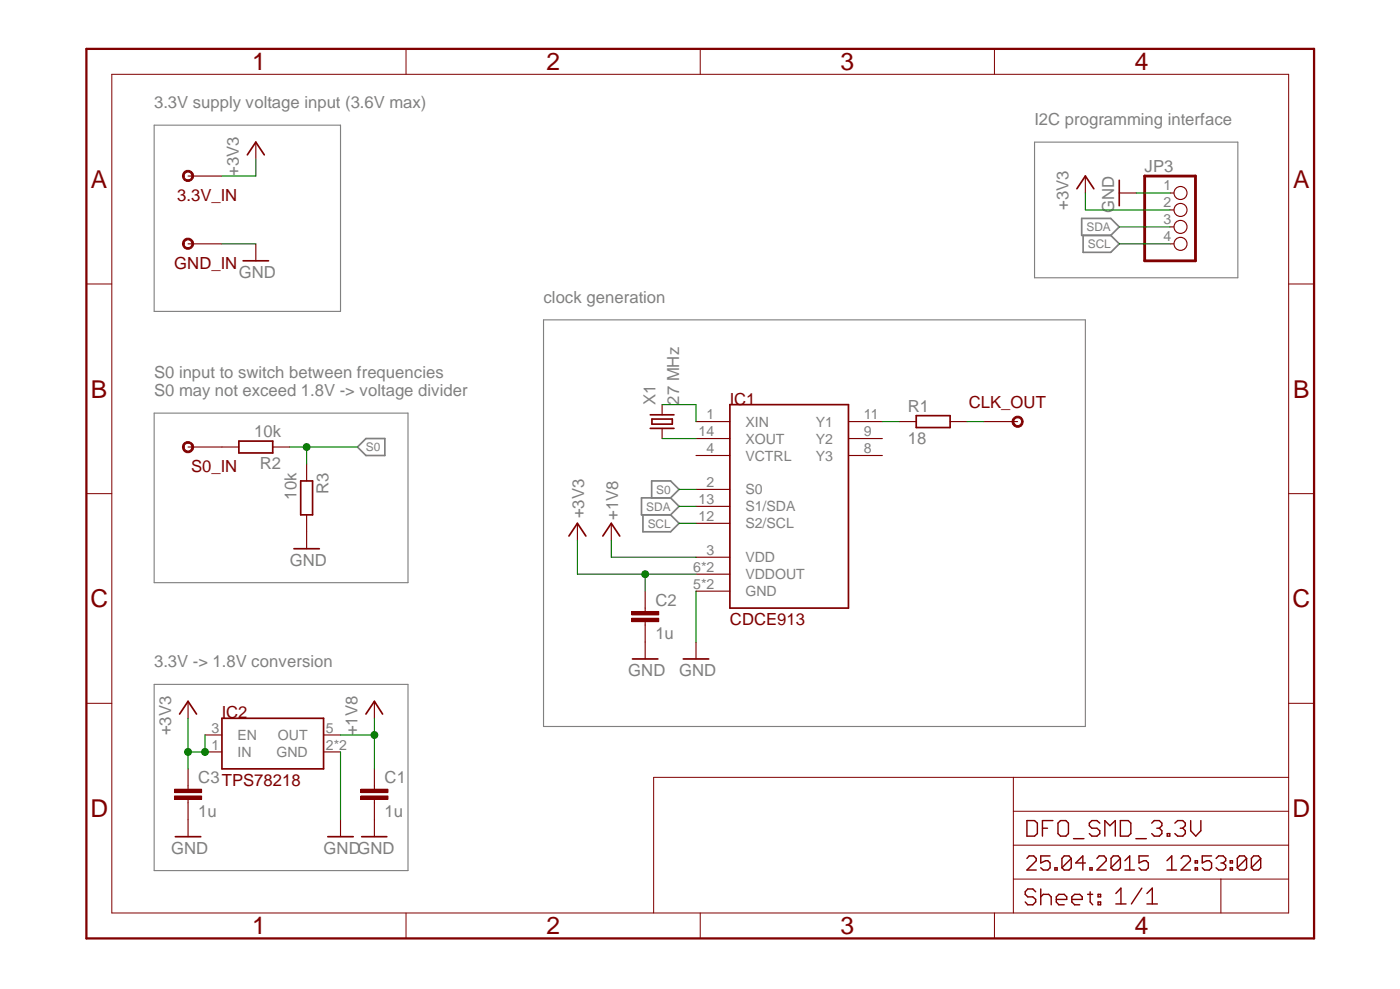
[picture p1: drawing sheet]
<svg xmlns="http://www.w3.org/2000/svg" width="210mm" height="148mm" viewBox="0 0 210 148" stroke-linecap="round" stroke-linejoin="round" font-family="sans-serif">
<path d="M23.1 18.8h28v27.9h-28zM155.1 21.3h30.5v20.3h-30.5zM81.5 47.9h81.2v60.9h-81.2zM23.1 61.9h38.1v25.4h-38.1zM23.1 102.5h38.1v27.9h-38.1z" fill="none" stroke="#808080" stroke-width=".17"/>
<path d="M162.2 32.7h4.3l1.3 1.3-1.3 1.3h-4.3zM162.4 35.3v2.5h4.1l1.3-1.3-1.3-1.2M53.6 67l1.3-1.3h2.8v2.5h-2.8zM96.4 77.1v2.6h4.1l1.3-1.3-1.3-1.3M97.7 74.6v-2.5h2.8l1.3 1.2-1.3 1.3M100.5 74.6h-4.3v2.5h4.3M100.5 74.6l1.3 1.3-1.3 1.2" fill="none" stroke="#808080" stroke-width=".25"/>
<path d="M38.4 36.5v2.6M104.4 96.2v2.5M30.7 112.6h2.6M30.7 110.1h2.6M48.5 112.6h2.6M48.5 110.1h2.6M56.1 117.7v.5M56.1 119.8v.5M51.1 122.8v2.5" fill="none" stroke="#800000" stroke-width=".17"/>
<path d="M36.4 39.1h3.9M102.4 98.7h3.9M33.3 107.6h15.2v7.6h-15.2zM49.1 125.3h3.9" fill="none" stroke="#800000" stroke-width=".25"/>
<path d="M54.1 119.3h4.1v.5h-4.1z" fill-rule="evenodd" fill="#800000"/>
<path d="M54.1 119.3h4.1v.5h-4.1z" fill="none" stroke="#800000" stroke-width=".15"/>
<path d="M54.1 118.2h4.1v.5h-4.1z" fill-rule="evenodd" fill="#800000"/>
<path d="M54.1 118.2h4.1v.5h-4.1z" fill="none" stroke="#800000" stroke-width=".15"/>
<path d="M28.2 117.7v.5M28.2 119.8v.5M56.1 115.2v2.5M56.1 120.3v2.5" fill="none" stroke="#800000" stroke-width=".17"/>
<path d="M26.2 119.3h4v.5h-4z" fill-rule="evenodd" fill="#800000"/>
<path d="M26.2 119.3h4v.5h-4z" fill="none" stroke="#800000" stroke-width=".15"/>
<path d="M26.2 118.2h4v.5h-4z" fill-rule="evenodd" fill="#800000"/>
<path d="M26.2 118.2h4v.5h-4z" fill="none" stroke="#800000" stroke-width=".15"/>
<g fill="none" stroke="#800000" stroke-width=".17">
<path d="M167.8 28.9h2.5M175.4 28.9h.6M175.4 31.5h.6M175.4 34h.6M175.4 36.5h.6M33.3 67h2.5M40.9 67h2.5M46 69.5v2.6M46 77.1v5.1M99.3 60.6v1.5M99.3 64.2v1.5M104.4 63.2h5"/>
<path d="M104.4 65.7h5M104.4 68.2h5M104.4 73.3h5M104.4 75.9h5M104.4 78.4h5M127.2 63.2h5.1M127.2 65.7h5.1M127.2 68.2h5.1M134.8 63.2h2.6M142.5 63.2h2.5M147.5 63.2h5.1M104.4 83.5h5"/>
<path d="M104.4 86h5M104.4 88.6h5M28.2 115.2v2.5M28.2 120.3v5M56.1 122.8v2.5"/>
<circle cx="177" cy="28.9" r=".98"/>
<circle cx="177" cy="31.5" r=".98"/>
<circle cx="177" cy="34" r=".98"/>
<circle cx="177" cy="36.5" r=".98"/>
</g>
<path d="M167.8 27v3.8M35.8 66.1h5.1v1.8h-5.1zM45.1 72.1h1.8v5h-1.8zM97.5 62.1h3.5M97.5 64.2h3.5M97.7 62.8h3.1v.7h-3.1zM109.4 60.6h17.8v30.5h-17.8zM137.4 62.3h5.1v1.8h-5.1zM44.1 82.2h3.8M26.3 125.3h3.8M54.2 125.3h3.8" fill="none" stroke="#800000" stroke-width=".25"/>
<path d="M171.6 26.4h7.6v12.7h-7.6z" fill="none" stroke="#800000" stroke-width=".42"/>
<path d="M152.1 62.5a.84 .84 0 0 1 1.2 .4 .84 .84 0 0 1-.6 1.1 .84 .84 0 0 1-1-.8h.3a.6 .6 0 0 1 .7-.6 .6 .6 0 0 1 .4 .8 .6 .6 0 0 1-.9 .2l-.2-.4h-.3l.1-.4z" fill-rule="evenodd" fill="#800000"/>
<path d="M152.1 62.5a.84 .84 0 0 1 1.2 .4 .84 .84 0 0 1-.6 1.1 .84 .84 0 0 1-1-.8h.3a.6 .6 0 0 1 .7-.6 .6 .6 0 0 1 .4 .8 .6 .6 0 0 1-.9 .2l-.2-.4h-.3l.1-.4z" fill="none" stroke="#800000" stroke-width=".15"/>
<path d="M28.2 67h5.1" fill="none" stroke="#800000" stroke-width=".17"/>
<path d="M27.6 66.3a.85 .85 0 0 1 1.4 .3 .85 .85 0 0 1-.6 1.2 .85 .85 0 0 1-1.1-.8h.3a.59 .59 0 0 1 .8-.5 .59 .59 0 0 1 .2 .9 .59 .59 0 0 1-1-.2v-.2h-.3l.1-.4z" fill-rule="evenodd" fill="#800000"/>
<path d="M27.6 66.3a.85 .85 0 0 1 1.4 .3 .85 .85 0 0 1-.6 1.2 .85 .85 0 0 1-1.1-.8h.3a.59 .59 0 0 1 .8-.5 .59 .59 0 0 1 .2 .9 .59 .59 0 0 1-1-.2v-.2h-.3l.1-.4z" fill="none" stroke="#800000" stroke-width=".15"/>
<path d="M28.2 36.5h5.1" fill="none" stroke="#800000" stroke-width=".17"/>
<path d="M27.6 35.9a.85 .85 0 0 1 1.3 .2 .85 .85 0 0 1-.5 1.2 .85 .85 0 0 1-1.1-.8h.3a.59 .59 0 0 1 .8-.5 .59 .59 0 0 1 .2 1 .59 .59 0 0 1-1-.2v-.3h-.3l.1-.3z" fill-rule="evenodd" fill="#800000"/>
<path d="M27.6 35.9a.85 .85 0 0 1 1.3 .2 .85 .85 0 0 1-.5 1.2 .85 .85 0 0 1-1.1-.8h.3a.59 .59 0 0 1 .8-.5 .59 .59 0 0 1 .2 1 .59 .59 0 0 1-1-.2v-.3h-.3l.1-.3z" fill="none" stroke="#800000" stroke-width=".15"/>
<path d="M28.2 26.4h5.1" fill="none" stroke="#800000" stroke-width=".17"/>
<path d="M27.6 25.7a.85 .85 0 0 1 1.3 .2 .85 .85 0 0 1-.5 1.3 .85 .85 0 0 1-1.1-.8h.3a.59 .59 0 0 1 .8-.5 .59 .59 0 0 1 .2 .9 .59 .59 0 0 1-1-.2v-.2h-.3l.1-.4z" fill-rule="evenodd" fill="#800000"/>
<path d="M27.6 25.7a.85 .85 0 0 1 1.3 .2 .85 .85 0 0 1-.5 1.3 .85 .85 0 0 1-1.1-.8h.3a.59 .59 0 0 1 .8-.5 .59 .59 0 0 1 .2 .9 .59 .59 0 0 1-1-.2v-.2h-.3l.1-.4z" fill="none" stroke="#800000" stroke-width=".15"/>
<path d="M37.1 23.2l1.3-1.9 1.2 1.9M54.9 107l1.2-1.9 1.3 1.9" fill="none" stroke="#800000" stroke-width=".25"/>
<path d="M38.4 21.3v2.5M96.7 91.1v.5M96.7 93.1v.5M56.1 105.1v2.5" fill="none" stroke="#800000" stroke-width=".17"/>
<path d="M94.7 92.6h4.1v.5h-4.1z" fill-rule="evenodd" fill="#800000"/>
<path d="M94.7 92.6h4.1v.5h-4.1z" fill="none" stroke="#800000" stroke-width=".15"/>
<path d="M94.7 91.6h4.1v.5h-4.1z" fill-rule="evenodd" fill="#800000"/>
<g fill="none" stroke="#800000" stroke-width=".15">
<path d="M16.8 11.1h176.4v125.7h-176.4zM60.9 7.3v3.8M105 7.3v3.8M149.1 7.3v3.8M13 42.5h3.8M193.2 42.5h3.8M13 74h3.8M193.2 74h3.8M94.7 91.6h4.1v.5h-4.1zM13 105.4h3.8M151.9 116.5v20.3M193.2 116.5h-95.2v20.3"/>
<path d="M193.2 105.4h3.8M60.9 136.8v3.8M105 136.8v3.8M149.1 136.8v3.8M151.9 131.7h41.3M151.9 126.6h41.3M151.9 121.5h41.3M183 131.7v5.1"/>
</g>
<path d="M162.7 26.4v2.5M86.6 78.4v2.5M91.7 78.4v2.5M96.7 88.6v2.5M96.7 93.6v5.1M28.2 105.1v2.5" fill="none" stroke="#800000" stroke-width=".17"/>
<path d="M161.5 28.3l1.2-1.9 1.3 1.9M85.3 80.3l1.3-1.9 1.2 1.9M90.4 80.3l1.3-1.9 1.2 1.9M94.8 98.7h3.8M26.9 107l1.3-1.9 1.3 1.9" fill="none" stroke="#800000" stroke-width=".25"/>
<g fill="none" stroke="#800000" stroke-width=".21">
<path d="M154 122.9h1.1l.4 .4v1.6l-.4 .4h-1.1zM154 128.6l.3-.4h.7l.4 .4v.3l-1.4 1.4h1.4M155.3 133.6l-.4-.4h-.8l-.4 .4v.4l.4 .4h.8l.4 .3v.4l-.4 .5h-.8l-.4-.5M156 133.2v2.4M156 134.4l.4-.4h.8l.4 .4v1.2M156.3 124.1h.8M157.4 128.2h-1.4v1.1l.8-.4h.3l.3 .4v.7l-.3 .3h-.7l-.4-.3M157.9 122.9h-1.6v2.4M158.2 130h.3v.3h-.3zM158.4 134.7h1.5v-.3l-.3-.4h-.9l-.3 .4v.7l.3 .5h.9M158.6 123.3l.4-.4h.8l.4 .4v1.6l-.4 .4h-.8l-.4-.4zM160.6 128.6v1.4l-.3 .3h-.7l-.4-.3"/>
<path d="M160.6 128.6l-.3-.4h-.7l-.4 .4v1.4M160.6 128.6l-1.4 1.4M160.7 134.7h1.6v-.3l-.4-.4h-.8l-.4 .4v.7l.4 .5h.8M161 125.6h1.5M162.7 129.3h-1.4l1-1.1v2.1M163.1 134h.7M163.4 130h.3v.3h-.3zM163.4 133.6v1.5l.4 .5M164.5 128.6l.3-.4h.7l.4 .4v.3l-1.4 1.4h1.4M164.6 134h.4v.4h-.4zM164.6 135.1h.4v.5h-.4zM164.9 123.3l-.4-.4h-.8l-.4 .4v.4l.4 .4h.8l.4 .4v.4l-.4 .4h-.8l-.4-.4"/>
<path d="M165.7 125.3v-2.4l.7 .8 .8-.8v2.4M167.3 133.9l.8-.8v2.3M167.3 135.4h1.5M168 122.9h1.2l.3 .4v1.6l-.3 .4h-1.2zM168 128.6v1.4l-.4 .3h-.7l-.3-.3M168 128.6l-.4-.4h-.7l-.3 .4v1.4M168 128.6l-1.4 1.4M168.7 130.3h1.4M168.7 128.9l.7-.7v2.1M170.3 125.6h1.6M171.2 133.1l-1.6 2.3M172 135.4h1.5"/>
<path d="M172 133.9l.8-.8v2.3M172.2 128.2h-1.4v1.1l.7-.4h.3l.4 .4v.7l-.4 .3h-.7l-.3-.3M172.7 123.3l.4-.4h.7l.4 .4v.4l-.4 .4M173.4 124.1h.4M173.8 124.1l.4 .4v.4l-.4 .4h-.7l-.4-.4M175 130.3h1.4M175 128.9l.7-.7v2.1M175 124.9h.4v.4h-.4zM176.1 123.3l.5-.4h.7l.4 .4v.4l-.4 .4M177 124.1h.3M177.1 128.6l.3-.4h.7l.4 .4v.3l-1.4 1.4h1.4M177.3 124.1l.4 .4v.4l-.4 .4h-.7l-.5-.4"/>
<path d="M178.5 122.9v1.6l.8 .8 .7-.8v-1.6M179.2 130h.3v.3h-.3zM179.2 128.9h.3v.4h-.3zM181.7 128.2h-1.4v1.1l.6-.4h.4l.4 .4v.7l-.4 .3h-.7l-.3-.3M182.3 128.6l.4-.4h.7l.4 .4v.3l-.4 .4M183 129.3h.4M183.4 129.3l.4 .3v.4l-.4 .3h-.7l-.4-.3M184.4 130h.4v.3h-.4zM184.4 128.9h.4v.4h-.4zM186.9 128.6v1.4l-.3 .3h-.8l-.3-.3M186.9 128.6l-.3-.4h-.8l-.3 .4v1.4M186.9 128.6l-1.4 1.4"/>
<path d="M189 128.6v1.4l-.3 .3h-.7l-.4-.3M189 128.6l-.3-.4h-.7l-.4 .4v1.4M189 128.6l-1.4 1.4"/>
</g>
<path d="M13 7.3h184v133.3h-184z" fill="none" stroke="#800000" stroke-width=".34"/>
<g fill="none" stroke="#008000" stroke-width=".17">
<path d="M33.3 36.5h5.1M167.8 36.5h7.6M167.8 34h7.6M170.3 28.9h5.1M99.3 60.6h5.1v2.6M99.3 65.7h5.1M101.8 78.4h2.6M101.8 75.9h2.6M132.3 63.2h2.5M145 63.2h2.5M104.4 88.6v7.6M51.1 112.6v10.2"/>
<path d="M56.1 107.6v7.6"/>
</g>
<circle cx="56.1" cy="110.1" r=".51" fill="#008000"/>
<circle cx="56.1" cy="110.1" r=".51" fill="none" stroke="#008000" stroke-width=".15"/>
<path d="M38.4 23.8v2.6h-5.1M91.7 80.9v2.6h12.7M28.2 112.6h2.5M51.1 110.1h5" fill="none" stroke="#008000" stroke-width=".17"/>
<circle cx="30.7" cy="112.6" r=".51" fill="#008000"/>
<circle cx="30.7" cy="112.6" r=".51" fill="none" stroke="#008000" stroke-width=".15"/>
<path d="M28.2 107.6v7.6" fill="none" stroke="#008000" stroke-width=".17"/>
<circle cx="28.2" cy="112.6" r=".51" fill="#008000"/>
<circle cx="28.2" cy="112.6" r=".51" fill="none" stroke="#008000" stroke-width=".15"/>
<path d="M86.6 80.9v5.1h17.8M96.7 86v2.6M30.7 110.1v2.5" fill="none" stroke="#008000" stroke-width=".17"/>
<circle cx="96.7" cy="86" r=".51" fill="#008000"/>
<circle cx="96.7" cy="86" r=".51" fill="none" stroke="#008000" stroke-width=".15"/>
<path d="M162.7 28.9v2.6h12.7M43.4 67h10.2M46 67v2.5M101.8 73.3h2.6" fill="none" stroke="#008000" stroke-width=".17"/>
<circle cx="46" cy="67" r=".51" fill="#008000"/>
<circle cx="46" cy="67" r=".51" fill="none" stroke="#008000" stroke-width=".15"/>
<g font-size="3.7" fill="#800000">
<text x="37.8" y="10.5">1</text>
<text x="81.9" y="10.5">2</text>
<text x="126" y="10.5">3</text>
<text x="170.1" y="10.5">4</text>
<text x="13.6" y="28.2">A</text>
<text x="193.9" y="28.2">A</text>
<text x="13.6" y="59.6">B</text>
<text x="193.9" y="59.6">B</text>
<text x="13.5" y="91">C</text>
<text x="193.8" y="91">C</text>
<text x="13.5" y="122.4">D</text>
<text x="193.8" y="122.4">D</text>
<text x="37.8" y="140">1</text>
<text x="81.9" y="140">2</text>
<text x="126" y="140">3</text>
<text x="170.1" y="140">4</text>
</g>
<g font-size="2.5" fill="#808080">
<text x="23.1" y="16.2">3.3V supply voltage input (3.6V max)</text>
<text x="155.1" y="18.8">I2C programming interface</text>
<text x="35.8" y="26.4" transform="rotate(-90 35.8 26.4)">+3V3</text>
<text x="171.6" y="25.7">JP3</text>
<text x="160.2" y="31.5" transform="rotate(-90 160.2 31.5)">+3V3</text>
<text x="167" y="32" transform="rotate(-90 167 32)">GND</text>
<text x="35.8" y="41.6">GND</text>
<text x="81.5" y="45.4">clock generation</text>
<text x="23.1" y="56.7">S0 input to switch between frequencies</text>
<text x="23.1" y="59.4">S0 may not exceed 1.8V -&gt; voltage divider</text>
<text x="38.1" y="65.4">10k</text>
<text x="98.3" y="60.6" transform="rotate(-90 98.3 60.6)">X1</text>
<text x="101.8" y="60.6" transform="rotate(-90 101.8 60.6)">27 MHz</text>
<text x="136.1" y="61.7">R1</text>
<text x="38.9" y="70.3">R2</text>
<text x="136.1" y="66.5">18</text>
<text x="44.4" y="74.8" transform="rotate(-90 44.4 74.8)">10k</text>
<text x="49.2" y="74" transform="rotate(-90 49.2 74)">R3</text>
<text x="87.6" y="77.6" transform="rotate(-90 87.6 77.6)">+3V3</text>
<text x="92.7" y="77.9" transform="rotate(-90 92.7 77.9)">+1V8</text>
<text x="43.4" y="84.8">GND</text>
<text x="98.3" y="95.8">1u</text>
<text x="98.3" y="90.7">C2</text>
<text x="23.1" y="100">3.3V -&gt; 1.8V conversion</text>
<text x="94.2" y="101.3">GND</text>
<text x="101.8" y="101.3">GND</text>
<text x="25.7" y="110.2" transform="rotate(-90 25.7 110.2)">+3V3</text>
<text x="53.6" y="110.2" transform="rotate(-90 53.6 110.2)">+1V8</text>
<text x="29.7" y="117.3">C3TPS78218</text>
<text x="57.7" y="117.3">C1</text>
<text x="29.7" y="122.4">1u</text>
<text x="57.7" y="122.4">1u</text>
<text x="25.7" y="127.9">GND</text>
<text x="48.5" y="127.9">GNDGND</text>
</g>
<g font-size="2.5" fill="#800000">
<text x="26.6" y="30.2">3.3V_IN</text>
<text x="26.1" y="40.3">GND_IN</text>
<text x="109.4" y="60.6">IC1</text>
<text x="145.2" y="61.1">CLK_OUT</text>
<text x="28.7" y="70.8">S0_IN</text>
<text x="109.4" y="93.6">CDCE913</text>
<text x="33.3" y="107.6">IC2</text>
</g>
<g font-size="2.1" fill="#808080">
<text x="174.5" y="28.5">1</text>
<text x="174.5" y="31.1">2</text>
<text x="174.5" y="33.6">3</text>
<text x="174.5" y="36.2">4</text>
<text x="104.7" y="65.4">14</text>
<text x="105.9" y="62.8">1</text>
<text x="111.8" y="63.9">XIN</text>
<text x="122.3" y="63.9">Y1</text>
<text x="129.5" y="62.8">11</text>
<text x="129.5" y="65.4">9</text>
<text x="105.9" y="67.9">4</text>
<text x="111.8" y="66.5">XOUT</text>
<text x="111.8" y="69">VCTRL</text>
<text x="122.3" y="66.5">Y2</text>
<text x="122.3" y="69">Y3</text>
<text x="129.5" y="67.9">8</text>
<text x="104.7" y="75.5">13</text>
<text x="105.9" y="73">2</text>
<text x="111.8" y="74.1">S0</text>
<text x="111.8" y="76.6">S1/SDA</text>
<text x="104.7" y="78.1">12</text>
<text x="105.9" y="83.1">3</text>
<text x="111.8" y="79.2">S2/SCL</text>
<text x="103.9" y="85.6">6*2</text>
<text x="103.9" y="88.2">5*2</text>
<text x="111.8" y="84.2">VDD</text>
<text x="111.8" y="86.8">VDDOUT</text>
<text x="111.8" y="89.3">GND</text>
<text x="31.7" y="112.3">1</text>
<text x="31.7" y="109.8">3</text>
<text x="35.6" y="113.4">IN</text>
<text x="35.6" y="110.9">EN</text>
<text x="41.4" y="113.4">GND</text>
<text x="41.7" y="110.9">OUT</text>
<text x="48.9" y="109.8">5</text>
<text x="48.9" y="112.3">2*2</text>
</g>
<g font-size="1.8" fill="#808080">
<text x="162.9" y="34.6">SDA</text>
<text x="163.1" y="37.2">SCL</text>
<text x="54.9" y="67.6">S0</text>
<text x="96.9" y="76.5">SDA</text>
<text x="98.4" y="74">S0</text>
<text x="97.1" y="79">SCL</text>
</g>
</svg>
